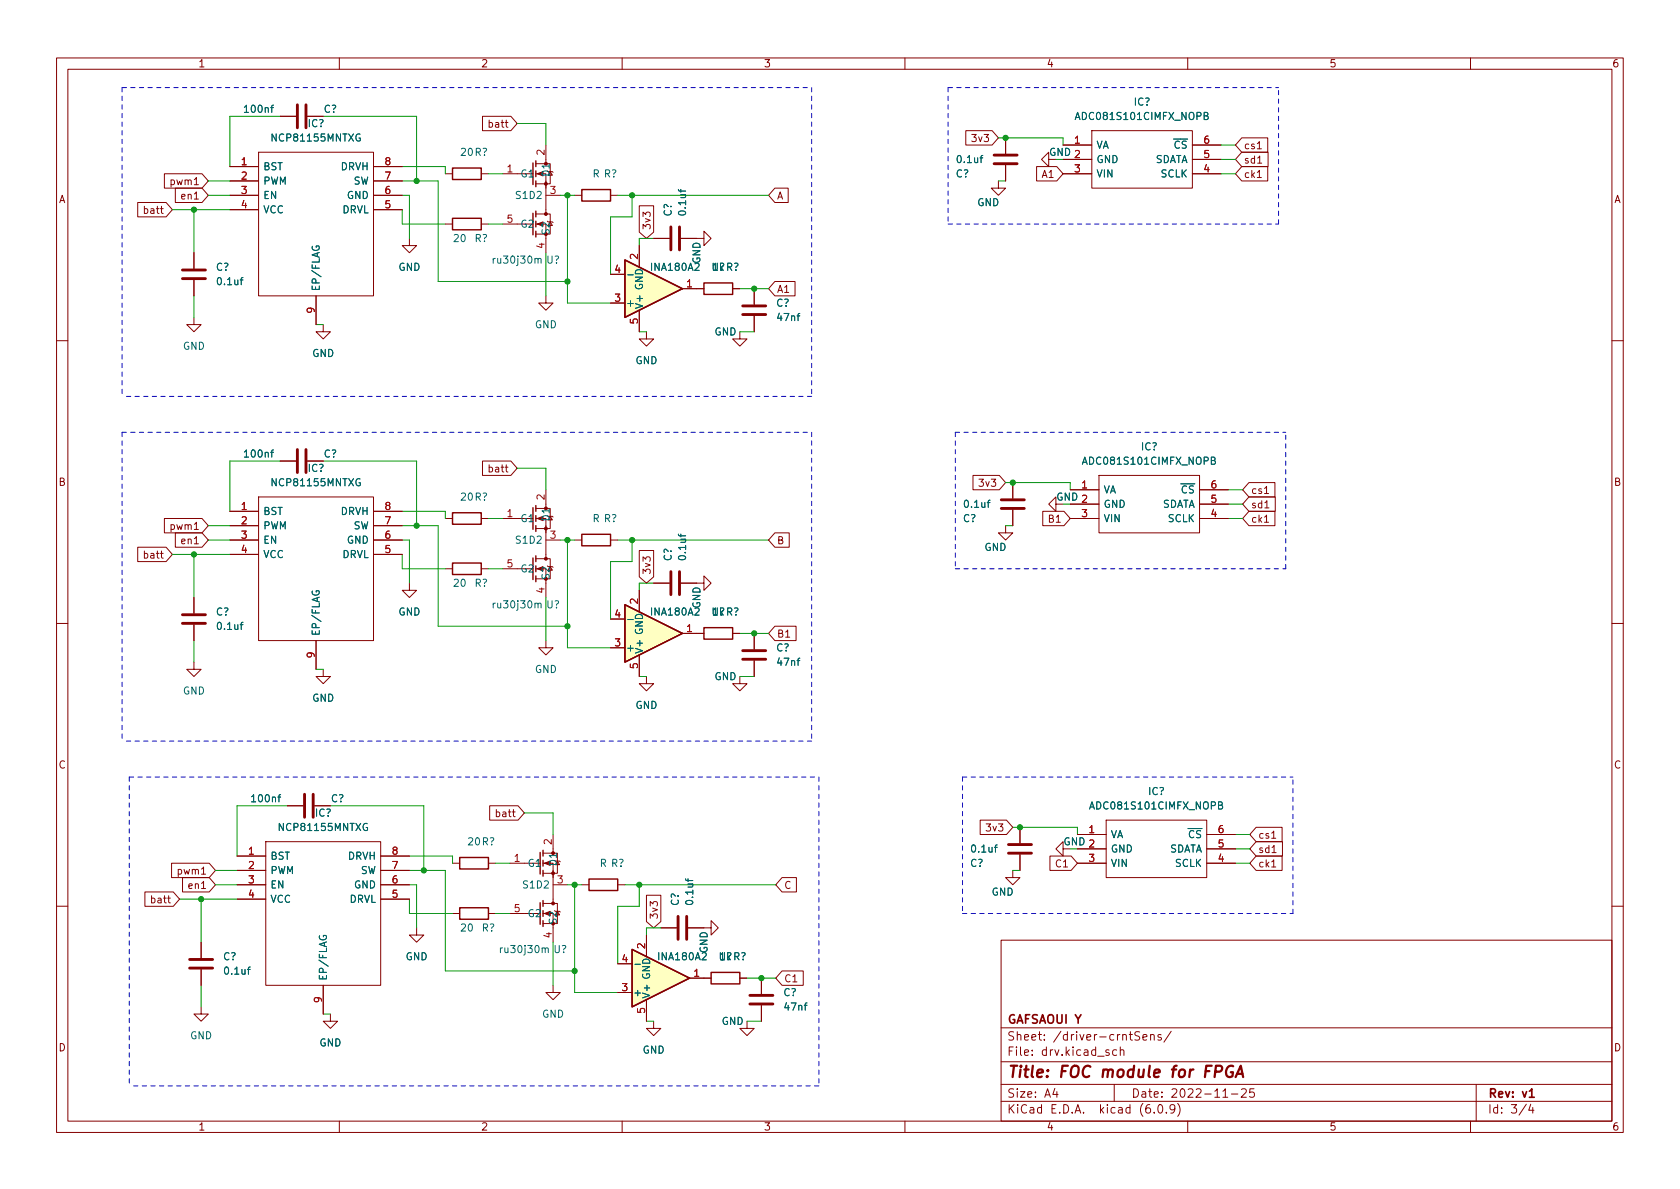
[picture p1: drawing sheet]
<svg xmlns="http://www.w3.org/2000/svg" width="297mm" height="210mm" viewBox="0 0 297 210" stroke-linecap="round" stroke-linejoin="round" font-family="sans-serif">
<g fill="none" stroke="#840000" stroke-width=".18">
<path d="M10 10.2h277v190.1h-277zM12 12.2h273v186.1h-273zM60 10.2v2M110 10.2v2M160 10.2v2M210 10.2v2M260 10.2v2M24.3 35.8h5.1l1.1 1.3-1.1 1.2h-5.1zM29.1 30.7h6.6l1.1 1.3-1.1 1.3h-6.6zM31 33.3h4.7l1.1 1.2-1.1 1.3h-4.7zM40.6 29.5h5.1M40.6 32h5.1"/>
<path d="M40.6 34.5h5.1M40.6 37.1h5.1M45.7 26.9h20.3v25.4h-20.3zM49.5 20.6h2.8M66 29.5h5.1M66 32h5.1M66 34.5h5.1M66 37.1h5.1M78.7 39.6h1.3M78.7 30.7h1.3M85.1 39.6h1.3M85.1 30.7h1.3"/>
<path d="M85.3 20.6h5l1.1 1.2-1.1 1.3h-5zM88.9 39.6h2.5M88.9 30.7h2.5M94.7 39.6h1.8v5.1M94.7 30.7h1.8v2.6M94.7 37.8h2.6v3.6h-2.6M94.7 29h2.6v3.5h-2.6M96.5 25.6v3.4M96.5 32v5.8M96.5 34.5h2.6M96.8 30.2l.1 .1h.8l.1 .2M101.6 34.5h1.3"/>
<path d="M107.9 34.5h1.3M113 36.4h2.6v4.6l-1.3 1.2-1.3-1.2zM137 33.3h2.4v2.5h-2.4l-1.1-1.3zM170.8 23.1h4.6l1.1 1.3-1.1 1.2h-4.6zM176.5 32v1.3h1.3l-1.3 1.2-1.2-1.2h1.2M177.8 24.4v2.8M177.8 29.2v2.8M183.3 29.5h3.5l1.2 1.2-1.2 1.3h-3.5zM185.4 28.2v-1.3l-1.3 1.3 1.3 1.3v-1.3h1.3M188 30.7h5M188 25.6h5M188 28.2h5"/>
<path d="M193 23.1h17.8v10.2h-17.8zM210.8 30.7h5.1M210.8 25.6h5.1M210.8 28.2h5.1M219.6 26.9h4.6v2.6h-4.6l-1.2-1.3zM219.6 24.4h4.5v2.5h-4.5l-1.2-1.3zM219.6 29.5h4.5v2.5h-4.5l-1.2-1.3zM222.3 26.3h.7M222.3 31.4h.7M222.4 28.9h.7M34.3 56.1v1.3h1.3l-1.3 1.3-1.3-1.3h1.3M34.3 44.7v2.8"/>
<path d="M34.3 49.5v2.8M55.9 52.3v5.1M57.1 57.4v1.3h1.3l-1.3 1.2-1.2-1.2h1.2M72.4 42.2v1.2h1.3l-1.3 1.3-1.3-1.3h1.3M96.5 52.3v1.3h1.3l-1.3 1.3-1.3-1.3h1.3M107.9 53.6h2.6M107.9 48.5h2.6M113 43.4v3.8M113 54.9v3.8M114.3 58.7v1.2h1.3l-1.3 1.3-1.3-1.3h1.3M115.6 42.2h2.8M120.4 42.2h4.1v-1.3l1.2 1.3-1.2 1.2v-1.2"/>
<path d="M120.6 51h3.9M129.5 51h1.3M130.8 58.7v1.2h1.3l-1.3 1.3-1.3-1.3h1.3M133.3 51v2.8M133.3 55.9v2.8M137 49.8h3.6v2.5h-3.6l-1.1-1.3zM10 60.2h2M285 60.2h2M24.3 96.8h5.1l1.1 1.2-1.1 1.3h-5.1zM29.1 91.7h6.6l1.1 1.3-1.1 1.2h-6.6zM31 94.2h4.7l1.1 1.3-1.1 1.3h-4.7zM40.6 95.5h5.1"/>
<path d="M40.6 90.4h5.1M40.6 93h5.1M40.6 98h5.1M45.7 87.9h20.3v25.4h-20.3zM49.5 81.5h2.8M66 95.5h5.1M66 90.4h5.1M66 93h5.1M66 98h5.1M78.7 91.7h1.3M85.1 91.7h1.3M85.3 81.5h5l1.1 1.3-1.1 1.3h-5z"/>
<path d="M88.9 91.7h2.5M94.7 91.7h1.8v2.5M94.7 98.8h2.6v3.6h-2.6M94.7 89.9h2.6v3.6h-2.6M96.5 86.6v3.3M96.5 93v5.8M96.5 95.5h2.6M96.8 91.2l.1 .1h.8l.1 .1M101.6 95.5h1.3M107.9 95.5h1.3M113 97.3h2.6v4.7l-1.3 1.1-1.3-1.1zM137 94.2h2.5v2.6h-2.5l-1.1-1.3z"/>
<path d="M172 84.1h4.7l1.1 1.2-1.1 1.3h-4.7zM177.8 93v1.2h1.3l-1.3 1.3-1.3-1.3h1.3M179.1 85.3v2.8M179.1 90.2v2.8M184.4 90.4h3.7l1.1 1.3-1.1 1.3h-3.7zM186.7 89.1v-1.2l-1.3 1.2 1.3 1.3v-1.3h1.3M189.2 91.7h5.1M189.2 86.6h5.1M189.2 89.1h5.1M194.3 84.1h17.8v10.1h-17.8zM212.1 91.7h5.1M212.1 86.6h5.1"/>
<path d="M212.1 89.1h5.1M220.8 85.3h4.6v2.6h-4.6l-1.1-1.3zM220.8 90.4h4.6v2.6h-4.6l-1.1-1.3zM220.8 87.9h4.7v2.5h-4.7l-1.1-1.3zM223.6 87.3h.7M223.6 92.4h.7M223.6 89.8h.8M10 110.2h2M34.3 117.1v1.3h1.3l-1.3 1.2-1.3-1.2h1.3M34.3 105.7v2.8M34.3 110.5v2.8M55.9 113.3v5.1"/>
<path d="M57.1 118.4v1.2h1.3l-1.3 1.3-1.2-1.3h1.2M72.4 103.1v1.3h1.3l-1.3 1.3-1.3-1.3h1.3M78.7 100.6h1.3M85.1 100.6h1.3M88.9 100.6h2.5M94.7 100.6h1.8v5.1M96.5 113.3v1.2h1.3l-1.3 1.3-1.3-1.3h1.3M107.9 114.5h2.6M107.9 109.5h2.6M113 104.4v3.8M113 115.8v3.8M114.3 119.6v1.3h1.3l-1.3 1.3-1.3-1.3h1.3"/>
<path d="M115.6 103.1h2.8M120.4 103.1h4.1v-1.3l1.2 1.3-1.2 1.3v-1.3M120.6 112h3.9M129.5 112h1.3M130.8 119.6v1.3h1.3l-1.3 1.3-1.3-1.3h1.3M133.3 112v2.8M133.3 116.8v2.8M137 110.7h3.8v2.6h-3.8l-1.1-1.3zM285 110.2h2M25.6 157.7h5l1.1 1.3-1.1 1.3h-5zM30.3 152.6h6.7l1.1 1.3-1.1 1.3h-6.7zM32.3 155.2h4.7l1.1 1.3-1.1 1.2h-4.7z"/>
<path d="M41.9 156.5h5.1M41.9 151.4h5.1M41.9 153.9h5.1M41.9 159h5.1M47 148.8h20.3v25.4h-20.3zM50.8 142.5h2.8M67.3 156.5h5.1M67.3 151.4h5.1M67.3 153.9h5.1M67.3 159h5.1M80 152.6h1.3M86.4 152.6h1.2"/>
<path d="M86.6 142.5h5l1.1 1.3-1.1 1.2h-5zM90.2 152.6h2.5M96 152.6h1.8v2.6M96 159.8h2.6v3.5h-2.6M96 150.9h2.6v3.5h-2.6M97.8 156.5h2.5M97.8 147.6v3.3M97.8 153.9v5.9M98 152.1l.2 .2h.7l.2 .1M102.9 156.5h1.2M109.2 156.5h1.3M114.3 158.3h2.5v4.7l-1.2 1.1-1.3-1.1z"/>
<path d="M138.3 155.2h2.5v2.5h-2.5l-1.1-1.2zM173.3 145h4.7l1.1 1.3-1.1 1.3h-4.7zM179.1 153.9v1.3h1.2l-1.2 1.3-1.3-1.3h1.3M180.3 146.3v2.8M180.3 151.1v2.8M185.6 151.4h3.8l1.1 1.2-1.1 1.3h-3.8zM188 150.1v-1.3l-1.3 1.3 1.3 1.3v-1.3h1.2M190.5 152.6h5.1M190.5 147.6h5.1M190.5 150.1h5.1M195.6 145h17.8v10.2h-17.8zM213.4 152.6h5"/>
<path d="M213.4 147.6h5M213.4 150.1h5M222.1 148.8h4.6v2.6h-4.6l-1.1-1.3zM222.1 151.4h4.6v2.5h-4.6l-1.1-1.3zM222.1 146.3h4.6v2.5h-4.6l-1.1-1.2zM224.8 153.3h.8M224.8 148.2h.8M224.9 150.8h.7M10 160.2h2M35.6 178v1.3h1.2l-1.2 1.3-1.3-1.3h1.3M35.6 166.6v2.8M35.6 171.4v2.8"/>
<path d="M57.1 174.2v5.1M58.4 179.3v1.3h1.3l-1.3 1.3-1.3-1.3h1.3M73.7 164.1v1.2h1.2l-1.2 1.3-1.3-1.3h1.3M80 161.5h1.3M86.4 161.5h1.2M90.2 161.5h2.5M96 161.5h1.8v5.1M97.8 174.2v1.3h1.3l-1.3 1.3-1.3-1.3h1.3M109.2 175.5h2.6M109.2 170.4h2.6M114.3 165.3v3.9M114.3 176.8v3.8"/>
<path d="M116.8 164.1h2.8M121.7 164.1h4v-1.3l1.3 1.3-1.3 1.2v-1.2M121.9 173h3.8M130.8 173h1.3M134.6 173v2.8M134.6 177.8v2.8M138.3 171.7h3.7v2.5h-3.7l-1.1-1.2zM177 166.3h108v32h-108zM285 160.2h2M60 198.3v2M110 198.3v2M115.6 180.6v1.3h1.2l-1.2 1.2-1.3-1.2h1.3"/>
<path d="M132.1 180.6v1.3h1.2l-1.2 1.2-1.3-1.2h1.3M160 198.3v2M177 194.8h108M177 191.8h108M177 187.8h108M177 181.8h108M186.5 192.5l-.4 1h1M186.9 193v1M196.1 185.7l-.4-.1-.2 .2 .1 .3 .5 .1v.4h-.6M197 191.8v3M197.4 185.7l-.4-.1-.3 .3v.4l.2 .3h.5M198.1 185.8l.2-.2 .3 .1 .1 .9"/>
<path d="M198.1 185.1v1.5M201.5 182.5l-.6-.1-.3 .3 .2 .4 .6 .3v.4l-.2 .1h-.6M202.1 183.4l.7-.1-.1-.3-.4-.1-.2 .2v.8h.6M203.4 183.1l.2-.2 .4 .1 .1 .9M203.4 182.9v1M204.1 196.7v.1M204.9 195.4l.2-.1a.81 .81 0 0 1 .6 .7 .81 .81 0 0 1-.3 .8h-.2a.81 .81 0 0 1-.6-.6 .81 .81 0 0 1 .3-.8zM205.3 183l-.4-.1-.2 .2 .1 .3 .5 .1v.4h-.6M206.2 196.7v.1M207.1 182.4l-1.3 1.9M207.7 196l-.3 .3h-.3l-.2-.3 .1-.6 .4-.1 .2 .2a.99 .99 0 0 1-.3 1.3h-.3M208.2 195.1a1.72 1.72 0 0 1 0 2.3"/>
<path d="M210 198.3v2M216.2 194h.9M217.7 193.5h1.2M219.5 192.7l.6-.2 .2 .2 .1 .3-1 1h1M221.7 192.5h-.7l-.1 .7 .2-.1 .5 .1 .2 .2-.1 .5-.2 .1-.6-.1M260 198.3v2M261 191.8v6.5M269.9 195.3l-1.3 1.9M270.6 195.3l-.3 1h.9M271 195.8v1"/>
</g>
<path d="M270.4 193l.4-.5v1.5M270.4 194h.9" fill="none" stroke="#840000" stroke-width=".3"/>
<path d="M214.9 189.5h.7a.55 .55 0 0 0 .5-.5 .55 .55 0 0 0-.3-.5h-.8l-.2 2M218 188.6a1.02 1.02 0 0 0-1.2 .6 1.02 1.02 0 0 0 .5 1.3l.6-.2 .1-.7h-.4M218.5 190.5l.9-2 .4 2M218.7 189.9h1" fill="none" stroke="#840000" stroke-width=".4"/>
<g fill="none" stroke="#840000" stroke-width=".25">
<path d="M80 38.6h5.1v2h-5.1zM80 29.7h5.1v2h-5.1zM94.2 28.8v3.8M94.2 37.7v3.8M94.7 28.4v1.1M94.7 30.2v1M94.7 32v1M94.7 37.3v1M102.9 33.5h5v2.1h-5zM94.7 40.9v1M110.5 46l10.1 5-10.1 5.1zM124.5 50h5v2.1h-5z"/>
<path d="M80 99.6h5.1v2h-5.1zM80 90.7h5.1v2h-5.1zM94.2 89.8v3.8M94.2 98.7v3.8M94.7 89.4v1M94.7 91.2v1M94.7 93v1M94.7 98.3v1M102.9 94.5h5v2h-5zM94.7 101.8v1.1M110.5 106.9l10.1 5.1-10.1 5.1zM124.5 111h5v2h-5z"/>
<path d="M81.3 151.6h5.1v2.1h-5.1zM95.5 150.7v3.9M95.5 159.6v3.8M96 150.4v1M96 152.1v1.1M96 153.9v1M96 159.3v1M104.1 155.4h5.1v2.1h-5.1zM81.3 160.5h5.1v2.1h-5.1zM96 162.8v1M111.8 167.9l10.1 5.1-10.1 5zM125.7 172h5.1v2h-5.1z"/>
</g>
<g fill="none" stroke="#840000" stroke-width=".51">
<path d="M52.6 18.5v4.1M54.1 18.5v4.1M175.8 29h4M175.8 27.4h4M32.3 49.3h4M32.3 47.7h4M118.6 40.1v4.1M120.1 40.1v4.1M131.3 55.6h4.1M131.3 54.1h4.1M52.6 79.5v4.1M54.1 79.5v4.1"/>
<path d="M177 89.9h4.1M177 88.4h4.1M32.3 110.2h4M32.3 108.7h4M118.6 101.1v4.1M120.1 101.1v4.1M131.3 116.6h4.1M131.3 115.1h4.1M53.8 140.5v4M55.4 140.5v4M178.3 150.9h4.1M178.3 149.3h4.1"/>
<path d="M33.5 171.2h4.1M33.5 169.7h4.1M119.9 162v4.1M121.4 162v4.1M132.6 177.5h4.1M132.6 176h4.1"/>
</g>
<g fill="#840000" stroke="#840000" stroke-width=".18">
<path d="M96.3 161.5l1-.3v.7z"/>
<path d="M96.3 152.6l1-.3v.7z"/>
<path d="M95 100.6l1-.4v.8z"/>
<path d="M95 91.7l1-.4v.8z"/>
<path d="M95 39.6l1-.4v.8z"/>
<path d="M95 30.7l1-.4v.8z"/>
<circle cx="97.8" cy="159.8" r=".25"/>
<circle cx="97.8" cy="154.4" r=".25"/>
<circle cx="96.5" cy="98.8" r=".25"/>
<circle cx="96.5" cy="93.5" r=".25"/>
<circle cx="96.5" cy="37.8" r=".25"/>
<circle cx="96.5" cy="32.5" r=".25"/>
</g>
<path d="M212.9 20.5l.6-.1 .1-.2-.1-.2-.6-.1v1.2h.5l.2-.1v-.3l-.3-.2M55.2 43.6a.59 .59 0 0 0 .6 .7 .59 .59 0 0 0 .6-.7l-.5-.1v.2M95.1 45.9l.2-.2 .3 .1 .1 .7M111 48.6h1M214.2 81.4h.5l.1-.2v-.2l-.6-.2v1.3h.5l.1-.1 .1-.3-.3-.3M55.2 104.5a.59 .59 0 0 0 .6 .8 .59 .59 0 0 0 .6-.8h-.5v.2M95.1 106.8l.2-.1h.3l.1 .8M111 109.6h1M215.4 142.4l.6-.1 .1-.1v-.3l-.7-.1v1.3h.5l.2-.2 .1-.3-.3-.2M56.5 165.5a.59 .59 0 0 0 .6 .7 .59 .59 0 0 0 .6-.7l-.5-.1v.3M96.4 167.8l.2-.2 .3 .1v.8M112.3 170.5h.9" fill="none" stroke="#006464" stroke-width=".18"/>
<g fill="#ffffc2" stroke="#ffffc2" stroke-width=".18">
<path d="M110.5 106.9l10.1 5.1-10.1 5.1z"/>
<path d="M111.8 167.9l10.1 5.1-10.1 5z"/>
<path d="M110.5 46l10.1 5-10.1 5.1z"/>
</g>
<g fill="none" stroke="#0000c2" stroke-width=".18" stroke-dasharray=".8 .8">
<path d="M21.6 15.5v54.6M21.6 15.5h121.9M143.5 15.5v54.6M167.6 15.5h58.5M167.6 15.5v24.1M167.6 39.6h58.5M226.1 39.6v-24.1M21.6 76.4v54.7M21.6 76.4h121.9M143.5 76.4v54.7M143.5 70.1h-121.9M168.9 76.4h58.4"/>
<path d="M168.9 76.4v24.2M168.9 100.6h58.4M227.3 100.6v-24.2M22.9 137.4h121.9M22.9 137.4v54.6M143.5 131.1h-121.9M144.8 137.4v54.6M170.2 137.4h58.4M170.2 137.4v24.1M170.2 161.5h58.4M228.6 161.5v-24.1M144.8 192h-121.9"/>
</g>
<g fill="none" stroke="#009600" stroke-width=".18">
<path d="M30.5 37.1h10.1M34.3 37.1v7.6M36.8 32h3.8M36.8 34.5h3.8M49.5 20.6h-8.9v8.9M57.1 20.6h16.6v11.4M71.1 32h6.4v17.8h22.8M71.1 29.5h7.6v1.2M71.1 34.5h1.3v7.7M71.1 37.1v2.5h7.6M86.4 30.7h2.5M86.4 39.6h2.5"/>
<path d="M91.4 21.8h5.1v3.8M99.1 34.5h2.5M100.3 34.5v19.1h7.6M109.2 34.5h26.7M111.8 34.5v3.8h-3.9v10.2M176.5 24.4h11.5v1.2M176.5 32h1.3M215.9 30.7h2.5M215.9 25.6h2.5M215.9 28.2h2.5M34.3 52.3v3.8M55.9 57.4h1.2"/>
<path d="M96.5 44.7v7.6M113 58.7h1.3M115.6 42.2h-2.6v1.2M130.8 51h5.1M130.8 58.7h2.5M30.5 98h10.1M34.3 98v7.7M36.8 95.5h3.8M36.8 93h3.8M49.5 81.5h-8.9v8.9M57.1 81.5h16.6v11.5M71.1 95.5h1.3v7.6"/>
<path d="M71.1 90.4h7.6v1.3M71.1 93h6.4v17.7h22.8M71.1 98v2.6h7.6M86.4 91.7h2.5M91.4 82.8h5.1v3.8M99.1 95.5h2.5M100.3 95.5v19h7.6M109.2 95.5h26.7M111.8 95.5v3.8h-3.9v10.2M177.8 93h1.3M177.8 85.3h11.4v1.3M217.2 89.1h2.5"/>
<path d="M217.2 86.6h2.5M217.2 91.7h2.5M34.3 113.3v3.8M55.9 118.4h1.2M86.4 100.6h2.5M96.5 105.7v7.6M113 119.6h1.3M115.6 103.1h-2.6v1.3M130.8 119.6h2.5M130.8 112h5.1M31.7 159h10.2M35.6 159v7.6"/>
<path d="M38.1 156.5h3.8M38.1 153.9h3.8M50.8 142.5h-8.9v8.9M58.4 142.5h16.5v11.4M72.4 156.5h1.3v7.6M72.4 159v2.5h7.6M72.4 153.9h6.3v17.8h22.9M72.4 151.4h7.6v1.2M87.6 152.6h2.6M92.7 143.8h5.1v3.8M100.3 156.5h2.6M101.6 156.5v19h7.6"/>
<path d="M110.5 156.5h26.7M113 156.5v3.8h-3.8v10.1M179.1 153.9h1.2M179.1 146.3h11.4v1.3M218.4 152.6h2.6M218.4 147.6h2.6M218.4 150.1h2.6M35.6 174.2v3.8M57.1 179.3h1.3M87.6 161.5h2.6M97.8 166.6v7.6M116.8 164.1h-2.5v1.2"/>
<path d="M132.1 173h5.1M114.3 180.6h1.3M132.1 180.6h2.5"/>
</g>
<g fill="#009600" stroke="#009600" stroke-width=".18">
<circle cx="101.6" cy="171.7" r=".46"/>
<circle cx="101.6" cy="156.5" r=".46"/>
<circle cx="74.9" cy="153.9" r=".46"/>
<circle cx="34.3" cy="98" r=".46"/>
<circle cx="35.6" cy="159" r=".46"/>
<circle cx="133.3" cy="112" r=".46"/>
<circle cx="134.6" cy="173" r=".46"/>
<circle cx="73.7" cy="93" r=".46"/>
<circle cx="100.3" cy="110.7" r=".46"/>
<circle cx="111.8" cy="95.5" r=".46"/>
<circle cx="113" cy="156.5" r=".46"/>
<circle cx="100.3" cy="95.5" r=".46"/>
<circle cx="177.8" cy="24.4" r=".46"/>
<circle cx="100.3" cy="34.5" r=".46"/>
<circle cx="100.3" cy="49.8" r=".46"/>
<circle cx="111.8" cy="34.5" r=".46"/>
<circle cx="133.3" cy="51" r=".46"/>
<circle cx="73.7" cy="32" r=".46"/>
<circle cx="34.3" cy="37.1" r=".46"/>
<circle cx="180.3" cy="146.3" r=".46"/>
<circle cx="179.1" cy="85.3" r=".46"/>
</g>
<text font-size="2.8" fill="#840000" x="178" y="190.6">Title: FOC module for FPGA</text>
<g font-size="2.1" fill="#840000">
<text x="178" y="184">Sheet: /driver-crntSens/</text>
<text x="178" y="181">GAFSAOUI Y</text>
<text x="178" y="186.7">File: drv.kicad_sch</text>
<text x="178" y="196.9">KiCad E.D.A. kicad (6.0.9)</text>
<text x="178" y="194.1">Size: A4</text>
<text x="200" y="194.1">Date: 2022-11-25</text>
<text x="263" y="194.1">Rev: v1</text>
<text x="263" y="196.9">Id: 3/4</text>
</g>
<g font-size="1.8" fill="#840000">
<text x="35" y="11.9">1</text>
<text x="85" y="11.9">2</text>
<text x="135" y="11.9">3</text>
<text x="185" y="11.9">4</text>
<text x="235" y="11.9">5</text>
<text x="285" y="11.9">6</text>
<text x="54.5" y="22.5">IC?</text>
<text x="86.8" y="22.6">batt</text>
<text x="172.2" y="25.1">3v3</text>
<text x="219.9" y="28.9">sd1</text>
<text x="219.9" y="26.4">cs1</text>
<text x="10.3" y="35.9">A</text>
<text x="30.4" y="32.7">pwm1</text>
<text x="32.4" y="35.3">en1</text>
<text x="137.3" y="35.3">A</text>
<text x="184.3" y="31.5">A1</text>
<text x="219.9" y="31.5">ck1</text>
<text x="285.3" y="35.9">A</text>
<text x="25.8" y="37.8">batt</text>
<text x="115" y="40.7" transform="rotate(-90 115 40.7)">3v3</text>
<text x="137.3" y="51.8">A1</text>
<text x="54.5" y="83.4">IC?</text>
<text x="86.8" y="83.5">batt</text>
<text x="10.3" y="85.9">B</text>
<text x="173.4" y="86.1">3v3</text>
<text x="221.1" y="87.3">cs1</text>
<text x="221.1" y="89.9">sd1</text>
<text x="285.3" y="85.9">B</text>
<text x="30.4" y="93.7">pwm1</text>
<text x="185.5" y="92.4">B1</text>
<text x="221.1" y="92.4">ck1</text>
<text x="25.8" y="98.8">batt</text>
<text x="32.4" y="96.2">en1</text>
<text x="115" y="101.7" transform="rotate(-90 115 101.7)">3v3</text>
<text x="137.3" y="96.2">B</text>
<text x="137.3" y="112.7">B1</text>
<text x="10.3" y="135.9">C</text>
<text x="285.3" y="135.9">C</text>
<text x="55.7" y="144.4">IC?</text>
<text x="88" y="144.5">batt</text>
<text x="174.7" y="147">3v3</text>
<text x="222.4" y="148.3">cs1</text>
<text x="31.7" y="154.6">pwm1</text>
<text x="186.8" y="153.4">C1</text>
<text x="222.4" y="150.8">sd1</text>
<text x="222.4" y="153.4">ck1</text>
<text x="27.1" y="159.7">batt</text>
<text x="33.6" y="157.2">en1</text>
<text x="138.6" y="157.2">C</text>
<text x="116.3" y="162.6" transform="rotate(-90 116.3 162.6)">3v3</text>
<text x="138.6" y="173.7">C1</text>
<text x="10.3" y="185.9">D</text>
<text x="285.3" y="185.9">D</text>
<text x="35" y="199.9">1</text>
<text x="85" y="199.9">2</text>
<text x="135" y="199.9">3</text>
<text x="185" y="199.9">4</text>
<text x="235" y="199.9">5</text>
<text x="285" y="199.9">6</text>
</g>
<g font-size="1.8" fill="#006464">
<text x="43.4" y="19.9">100nf</text>
<text x="57.2" y="19.9">C?</text>
<text x="190.7" y="21.2">ADC081S101CIMFX_NOPB</text>
<text x="200.5" y="18.7">IC?</text>
<text x="48.4" y="25">NCP81155MNTXG</text>
<text x="81.6" y="27.6">20 R?</text>
<text x="169.4" y="28.8">0.1uf</text>
<text x="193.8" y="26.3">VA</text>
<text x="193.8" y="28.8">GND</text>
<text x="204" y="28.8">SDATA</text>
<text x="206.2" y="26.3">~{CS}</text>
<text x="46.5" y="30.1">BST</text>
<text x="46.5" y="32.6">PWM</text>
<text x="46.5" y="35.2">EN</text>
<text x="60.3" y="30.1">DRVH</text>
<text x="61.3" y="35.2">GND</text>
<text x="62.4" y="32.6">SW</text>
<text x="91.6" y="35.2">S1D2</text>
<text x="91.9" y="31.4">G1</text>
<text x="97.2" y="31" transform="rotate(-90 97.2 31)">D1</text>
<text x="104.8" y="31.4">R R?</text>
<text x="169" y="31.4">C?</text>
<text x="193.8" y="31.4">VIN</text>
<text x="205.2" y="31.4">SCLK</text>
<text x="46.5" y="37.7">VCC</text>
<text x="60.5" y="37.7">DRVL</text>
<text x="91.9" y="40.3">G2</text>
<text x="97.2" y="41.7" transform="rotate(-90 97.2 41.7)">S2</text>
<text x="118.7" y="38.3" transform="rotate(-90 118.7 38.3)">C?</text>
<text x="121.3" y="37.9" transform="rotate(-90 121.3 37.9)">0.1uf</text>
<text x="172.8" y="36.4">GND</text>
<text x="38.2" y="47.9">C?</text>
<text x="70.4" y="47.9">GND</text>
<text x="80.3" y="42.8">20</text>
<text x="83.9" y="42.8">R?</text>
<text x="87.6" y="46.6">ru30j30m</text>
<text x="96.6" y="46.6">U?</text>
<text x="115.3" y="47.9">INA180A2</text>
<text x="123.8" y="46.7" transform="rotate(-90 123.8 46.7)">GND</text>
<text x="125.8" y="47.9">U?R?</text>
<text x="126" y="47.9">1k</text>
<text x="38.6" y="50.4">0.1uf</text>
<text x="56.5" y="51.6" transform="rotate(-90 56.5 51.6)">EP/FLAG</text>
<text x="94.6" y="58">GND</text>
<text x="110.6" y="54.2">+</text>
<text x="113.7" y="54.7" transform="rotate(-90 113.7 54.7)">V+ GND</text>
<text x="126.3" y="59.3">GND</text>
<text x="137.2" y="54.2">C?</text>
<text x="137.6" y="56.8">47nf</text>
<text x="32.3" y="61.8">GND</text>
<text x="55.2" y="63.1">GND</text>
<text x="112.3" y="64.4">GND</text>
<text x="43.4" y="80.9">100nf</text>
<text x="57.2" y="80.9">C?</text>
<text x="191.9" y="82.2">ADC081S101CIMFX_NOPB</text>
<text x="201.8" y="79.6">IC?</text>
<text x="48.4" y="86">NCP81155MNTXG</text>
<text x="81.6" y="88.5">20 R?</text>
<text x="170.6" y="89.8">0.1uf</text>
<text x="186.7" y="88.5">GND 2</text>
<text x="195.1" y="87.2">VA</text>
<text x="195.1" y="89.8">GND</text>
<text x="205.2" y="89.8">SDATA</text>
<text x="207.5" y="87.2">~{CS}</text>
<text x="46.5" y="91.1">BST</text>
<text x="46.5" y="93.6">PWM</text>
<text x="60.3" y="91.1">DRVH</text>
<text x="62.4" y="93.6">SW</text>
<text x="91.9" y="92.3">G1</text>
<text x="97.2" y="91.9" transform="rotate(-90 97.2 91.9)">D1</text>
<text x="104.8" y="92.3">R R?</text>
<text x="170.3" y="92.3">C?</text>
<text x="195.1" y="92.3">VIN</text>
<text x="206.5" y="92.3">SCLK</text>
<text x="46.5" y="96.1">EN</text>
<text x="46.5" y="98.7">VCC</text>
<text x="60.5" y="98.7">DRVL</text>
<text x="61.3" y="96.1">GND</text>
<text x="91.6" y="96.1">S1D2</text>
<text x="91.9" y="101.2">G2</text>
<text x="118.7" y="99.2" transform="rotate(-90 118.7 99.2)">C?</text>
<text x="121.3" y="98.8" transform="rotate(-90 121.3 98.8)">0.1uf</text>
<text x="174" y="97.4">GND</text>
<text x="80.3" y="103.8">20</text>
<text x="83.9" y="103.8">R?</text>
<text x="87.6" y="107.6">ru30j30m</text>
<text x="96.6" y="107.6">U?</text>
<text x="97.2" y="102.6" transform="rotate(-90 97.2 102.6)">S2</text>
<text x="123.8" y="107.6" transform="rotate(-90 123.8 107.6)">GND</text>
<text x="38.2" y="108.8">C?</text>
<text x="38.6" y="111.4">0.1uf</text>
<text x="56.5" y="112.5" transform="rotate(-90 56.5 112.5)">EP/FLAG</text>
<text x="70.4" y="108.8">GND</text>
<text x="115.3" y="108.8">INA180A2</text>
<text x="125.8" y="108.8">U?R?</text>
<text x="126" y="108.8">1k</text>
<text x="94.6" y="119">GND</text>
<text x="110.6" y="115.2">+</text>
<text x="113.7" y="115.7" transform="rotate(-90 113.7 115.7)">V+ GND</text>
<text x="137.2" y="115.2">C?</text>
<text x="137.6" y="117.7">47nf</text>
<text x="32.3" y="122.8">GND</text>
<text x="55.2" y="124.1">GND</text>
<text x="112.3" y="125.3">GND</text>
<text x="126.3" y="120.3">GND</text>
<text x="44.7" y="141.9">100nf</text>
<text x="58.5" y="141.9">C?</text>
<text x="193.2" y="143.1">ADC081S101CIMFX_NOPB</text>
<text x="203" y="140.6">IC?</text>
<text x="49.6" y="146.9">NCP81155MNTXG</text>
<text x="82.8" y="149.5">20 R?</text>
<text x="196.3" y="148.2">VA</text>
<text x="208.8" y="148.2">~{CS}</text>
<text x="47.8" y="152">BST</text>
<text x="47.8" y="154.6">PWM</text>
<text x="61.5" y="152">DRVH</text>
<text x="63.7" y="154.6">SW</text>
<text x="93.2" y="153.3">G1</text>
<text x="98.4" y="152.9" transform="rotate(-90 98.4 152.9)">D1</text>
<text x="106" y="153.3">R R?</text>
<text x="171.5" y="153.3">C?</text>
<text x="171.9" y="150.7">0.1uf</text>
<text x="196.3" y="150.7">GND</text>
<text x="196.3" y="153.3">VIN</text>
<text x="206.5" y="150.7">SDATA</text>
<text x="207.8" y="153.3">SCLK</text>
<text x="47.8" y="157.1">EN</text>
<text x="47.8" y="159.6">VCC</text>
<text x="61.7" y="159.6">DRVL</text>
<text x="62.6" y="157.1">GND</text>
<text x="92.9" y="157.1">S1D2</text>
<text x="120" y="160.2" transform="rotate(-90 120 160.2)">C?</text>
<text x="122.6" y="159.8" transform="rotate(-90 122.6 159.8)">0.1uf</text>
<text x="175.3" y="158.4">GND</text>
<text x="81.6" y="164.7">20</text>
<text x="85.2" y="164.7">R?</text>
<text x="93.2" y="162.2">G2</text>
<text x="98.4" y="163.6" transform="rotate(-90 98.4 163.6)">S2</text>
<text x="39.4" y="169.8">C?</text>
<text x="39.8" y="172.3">0.1uf</text>
<text x="57.8" y="173.5" transform="rotate(-90 57.8 173.5)">EP/FLAG</text>
<text x="71.7" y="169.8">GND</text>
<text x="88.8" y="168.5">ru30j30m</text>
<text x="97.9" y="168.5">U?</text>
<text x="116.5" y="169.8">INA180A2</text>
<text x="125.1" y="168.6" transform="rotate(-90 125.1 168.6)">GND</text>
<text x="127.1" y="169.8">U?R?</text>
<text x="127.3" y="169.8">1k</text>
<text x="95.8" y="180">GND</text>
<text x="111.9" y="176.1">+</text>
<text x="114.9" y="176.7" transform="rotate(-90 114.9 176.7)">V+ GND</text>
<text x="138.5" y="176.1">C?</text>
<text x="138.8" y="178.7">47nf</text>
<text x="33.6" y="183.8">GND</text>
<text x="56.5" y="185">GND</text>
<text x="127.6" y="181.2">GND</text>
<text x="113.6" y="186.3">GND</text>
</g>
<g font-size="1.8" fill="#a90000">
<text x="42.7" y="29.2">1</text>
<text x="68.1" y="29.2">8</text>
<text x="96.3" y="27.4" transform="rotate(-90 96.3 27.4)">2</text>
<text x="185.5" y="27.6">GND 2</text>
<text x="190" y="25.4">1</text>
<text x="212.9" y="27.9">5</text>
<text x="212.9" y="25.4">6</text>
<text x="42.7" y="31.7">2</text>
<text x="42.7" y="34.3">3</text>
<text x="68.1" y="34.3">6</text>
<text x="68.1" y="31.7">7</text>
<text x="89.7" y="30.5">1</text>
<text x="97.3" y="34.3">3</text>
<text x="190" y="30.5">3</text>
<text x="212.9" y="30.5">4</text>
<text x="42.7" y="36.8">4</text>
<text x="68.1" y="36.8">5</text>
<text x="89.7" y="39.4">5</text>
<text x="96.3" y="43.9" transform="rotate(-90 96.3 43.9)">4</text>
<text x="112.8" y="45.8" transform="rotate(-90 112.8 45.8)">2</text>
<text x="108.7" y="53.3">3</text>
<text x="108.7" y="48.3">4</text>
<text x="121.4" y="50.8">1</text>
<text x="55.6" y="55.4" transform="rotate(-90 55.6 55.4)">9</text>
<text x="112.8" y="57.3" transform="rotate(-90 112.8 57.3)">5</text>
<text x="96.3" y="88.4" transform="rotate(-90 96.3 88.4)">2</text>
<text x="191.3" y="86.4">1</text>
<text x="214.1" y="88.9">5</text>
<text x="214.1" y="86.4">6</text>
<text x="42.7" y="90.2">1</text>
<text x="42.7" y="92.7">2</text>
<text x="42.7" y="95.2">3</text>
<text x="68.1" y="95.2">6</text>
<text x="68.1" y="92.7">7</text>
<text x="68.1" y="90.2">8</text>
<text x="89.7" y="91.4">1</text>
<text x="97.3" y="95.2">3</text>
<text x="191.3" y="91.4">3</text>
<text x="214.1" y="91.4">4</text>
<text x="42.7" y="97.8">4</text>
<text x="68.1" y="97.8">5</text>
<text x="89.7" y="100.3">5</text>
<text x="96.3" y="104.9" transform="rotate(-90 96.3 104.9)">4</text>
<text x="112.8" y="106.8" transform="rotate(-90 112.8 106.8)">2</text>
<text x="108.7" y="109.2">4</text>
<text x="121.4" y="111.8">1</text>
<text x="55.6" y="116.3" transform="rotate(-90 55.6 116.3)">9</text>
<text x="108.7" y="114.3">3</text>
<text x="112.8" y="118.2" transform="rotate(-90 112.8 118.2)">5</text>
<text x="97.5" y="149.3" transform="rotate(-90 97.5 149.3)">2</text>
<text x="188" y="149.5">GND 2</text>
<text x="192.5" y="147.3">1</text>
<text x="215.4" y="149.9">5</text>
<text x="215.4" y="147.3">6</text>
<text x="44" y="151.1">1</text>
<text x="44" y="153.7">2</text>
<text x="69.4" y="153.7">7</text>
<text x="69.4" y="151.1">8</text>
<text x="90.9" y="152.4">1</text>
<text x="192.5" y="152.4">3</text>
<text x="215.4" y="152.4">4</text>
<text x="44" y="156.2">3</text>
<text x="44" y="158.7">4</text>
<text x="69.4" y="158.7">5</text>
<text x="69.4" y="156.2">6</text>
<text x="90.9" y="161.3">5</text>
<text x="98.6" y="156.2">3</text>
<text x="97.5" y="165.8" transform="rotate(-90 97.5 165.8)">4</text>
<text x="114" y="167.7" transform="rotate(-90 114 167.7)">2</text>
<text x="110" y="170.2">4</text>
<text x="122.7" y="172.7">1</text>
<text x="56.9" y="177.3" transform="rotate(-90 56.9 177.3)">9</text>
<text x="110" y="175.3">3</text>
<text x="114" y="179.2" transform="rotate(-90 114 179.2)">5</text>
</g>
</svg>
